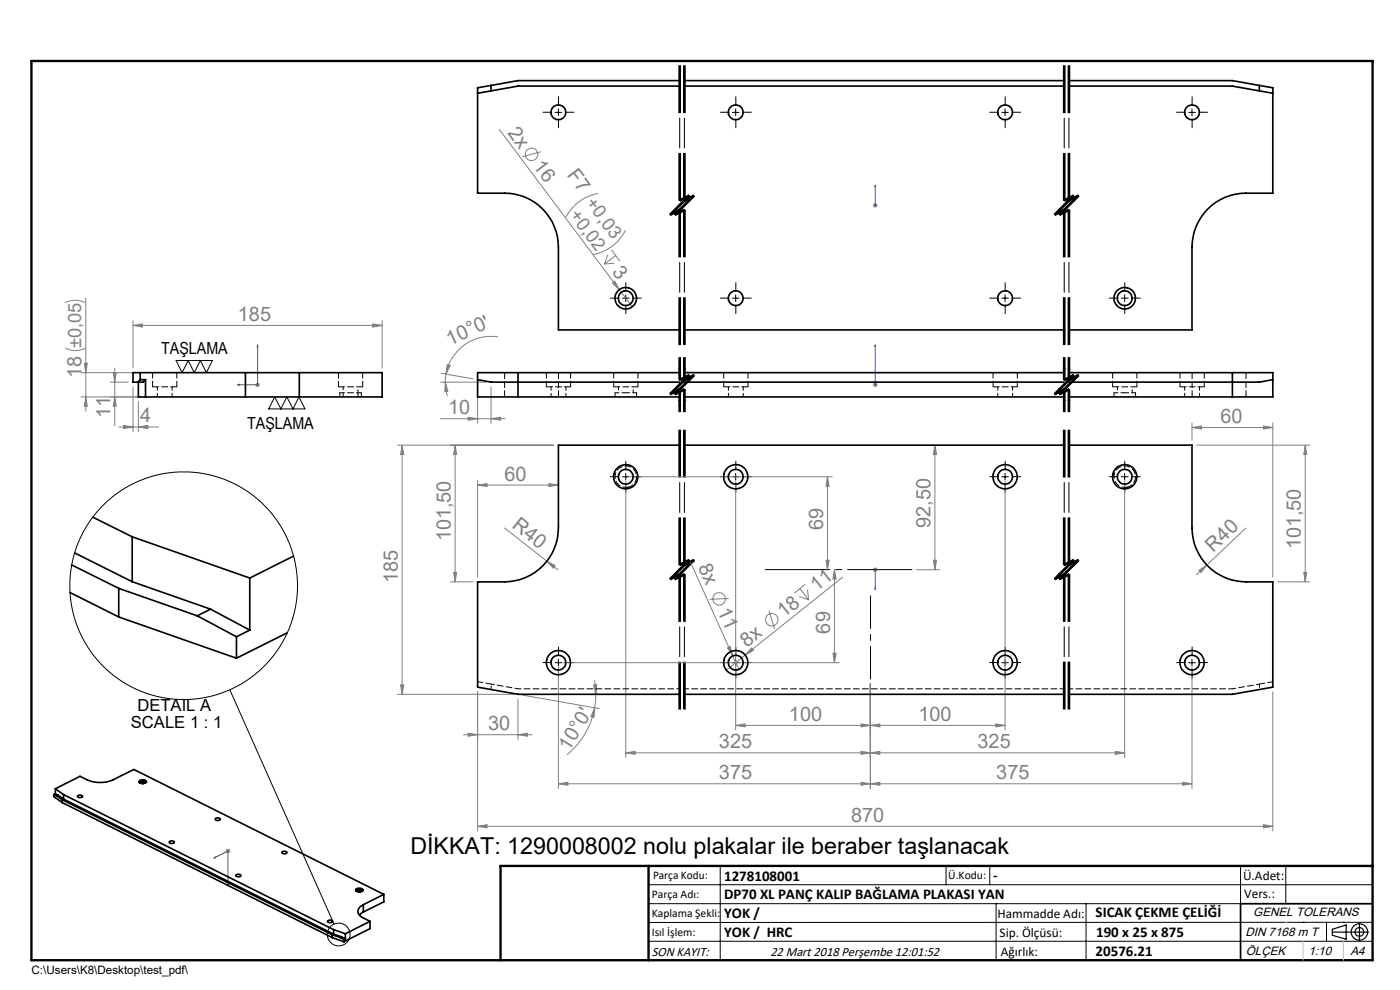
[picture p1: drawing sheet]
<svg xmlns="http://www.w3.org/2000/svg" width="297mm" height="210mm" viewBox="0 0 297 210" stroke-linecap="round" stroke-linejoin="round" font-family="sans-serif">
<g fill="none" stroke="#808080" stroke-width=".21">
<path d="M105.9 27.4l25.5 34M114.7 32.2l-3.9 1.1M126.9 41a9.6 9.6 0 0 0-6.9 5.2M129 54l-.8 2M129.7 53l1.8 2.4M130.3 55.8l-2.1 .2M130.6 54.2l-2.4 1.8M132.7 48.8a9.6 9.6 0 0 1-6.9 5.2M185.2 43.6h1M185.3 43.2l.7 .7M185.7 43v1.1M186 43.2l-.7 .7"/>
<path d="M13.8 73.9l.3 .1a4.7 4.7 0 0 0 4-.1M13.8 64.2l.3-.1a4.7 4.7 0 0 1 4 .1M17.2 79h11.5M17.9 77h.6l-.3 2zM18.2 63.2v24M24 79h.7l-.4 2.1zM24.3 78.1v12.2M28.2 69l2-.3v.7zM28.2 68v10.1M28.2 69h52.9M79.1 68.7l2 .3-2 .4zM81.1 68v10.1"/>
<path d="M93.6 79.2l6.7 1.2M94.6 79.4l-.1 1.7M94.9 77.4l.6 .1-.9 1.9zM105.7 71.5a9.7 9.7 0 0 0-11.1 7.9M129.9 60l.5-.4 1 1.8zM131.4 61.4l2.7 3.7M17.2 84.2h12.7M18.2 84.2l.3 2h-.6zM23.4 81.1h3.8M24.3 84.2l.4 2h-.7zM25.2 90.6h8.5M26.2 90.2l2 .4-2 .3z"/>
<path d="M28.2 82v9.6M29.4 90.6l2-.4v.7zM29.4 85.2v6.4M54.2 81.6h.9M54.3 81.3l.7 .7M54.6 81.1v1M55 81.3l-.7 .7M84.3 94.4h33.2M85.3 94.4v52.9M85.3 94.4l.4 2h-.7zM93.5 88.8h13.7M93.5 81.1h9.7"/>
<path d="M94.5 81.1l.5 1.9-.6 .1zM94.5 81.1l.1 1.4 .3 1.5M96.6 94.4v29M96.6 94.4l.3 2h-.7zM99.3 88.5l2 .3-2 .3zM101.3 81.6v8.2M104.2 88.8l2-.3v.6zM104.2 82v7.8M185.2 81.6h1M185.3 81.3l.7 .7M185.7 81.1v1M186 81.3l-.7 .7"/>
<path d="M198.3 94.4l.4 2h-.7zM198.3 94.4v26.5M252.9 90.7l2-.3v.6zM252.9 89.7v3.7M252.9 90.7h17.1M253.9 94.4h24M268 90.4l2 .3-2 .3zM270 89.7v32.7M276.9 94.4v29M276.9 94.4l.3 2h-.6zM101.3 102.9l2-.3v.6zM101.3 101.9v20.5"/>
<path d="M101.3 102.9h17.2M107 112l9 7.1M116 119.1l1.8 .9-.4 .5zM116 119.1l2.4 1.8M116.5 102.6l2 .3-2 .3zM132.8 102.1v58.6M133.7 101.1h42.9M146.5 119.3l8.9 19.8M156.1 102.1v52.8M175.2 118.8h.7l-.4 2.1zM175.5 101.1v19.8M175.5 101.1l.4 2h-.7z"/>
<path d="M198 118.8h.7l-.4 2.1zM213.2 102.1v52.8M238.6 102.1v58.6M256 119.9l-2.2 2M264.3 112l-8.3 7.9M95.6 123.4h4.7M96.2 121.4h.7l-.3 2zM154.3 137.4l.6-.2 .5 1.9zM154.6 127l-4.1 .1M155.4 139.1l1.3 2.9M158.1 139l-4 3.2M159.5 137.4l.3 .6-1.7 1z"/>
<path d="M163.1 129.5l1.2 3.9M169.5 126.5l2.1 .7M169.7 124.9l1.9 2.3M170.9 123.9l-2.4 1.9M171.3 125.1l.3 2.1M176.7 138.6h.7l-.4 2zM177 120.9v19.7M177 120.9l.4 1.9h-.7zM178.8 122.4l-20.7 16.6M185.2 120.9h1M185.3 120.5l.7 .7M185.7 120.4v.9"/>
<path d="M186 120.5l-.7 .7M194.5 120.9h4.9M254.4 121l1.6-1.1-1.2 1.6zM271 123.4h6.9M276.6 121.4h.6l-.3 2zM84.3 147.3h24.6M85 145.3h.7l-.4 2zM98.3 155.8h14.6M99.3 155.5l2 .3-2 .4zM101.3 146.7v29.6M109.9 155.8l2-.3v.7zM109.9 148.3v8.5"/>
<path d="M110.9 147.5l16.2 2.8M118.5 141.6v25.7M119.5 140.6h58.5M125.9 145.3h.7l-.2 2zM126.1 144.3l.3 3M126.2 150.1l-.2 2-.6-.1zM126.2 150.1a16.5 16.5 0 0 1-5.9 10M126.4 147.3l-.2 2.8M132.8 159.7l2-.3v.6zM132.8 159.7h105.8M156.1 153.9l2-.3v.6zM156.1 153.9h57.1"/>
<path d="M182.7 153.6l1.9 .3-1.9 .3zM182.7 159.4l1.9 .3-1.9 .3zM184.6 153.9l2.1-.3v.6zM184.6 159.7l2.1-.3v.6zM184.6 145.1v22.2M184.6 145.1v15.6M211.2 153.6l2 .3-2 .3zM236.6 159.4l2 .3-2 .3zM252.9 141.6v25.7M270 146.7v29.6M101.3 175.3l2-.4v.7zM101.3 175.3h168.7"/>
<path d="M118.5 166.3l2-.4v.7zM118.5 166.3h134.4M182.7 165.9l1.9 .4-1.9 .3zM184.6 166.3l2.1-.4v.7zM250.9 165.9l2 .4-2 .3zM268 174.9l2 .4-2 .3zM47.9 180.5h1M48 180.2l.7 .7M48.4 180v1M48.7 180.2l-.7 .7"/>
<circle cx="112.8" cy="32.7" r="1.32"/>
<circle cx="152.6" cy="127" r="1.32"/>
<circle cx="163.7" cy="131.4" r="1.32"/>
</g>
<g fill="none" stroke="#000" stroke-width=".21">
<path d="M144 13.9v10M144.2 13.9v10M144.4 13.9v10M145 13.9v10M145.2 13.9v10M145.4 13.9v10M225.6 13.9v10M225.8 13.9v10M225.9 13.9v10M226.6 13.9v10M226.8 13.9v10M226.9 13.9v10"/>
<path d="M117.8 23.8h1.4M118.5 23.1v1.4M144 32.5v10M144.2 32.5v10l2-1-4 4 2-1v10M144.4 32.5v10zM145 32.5v10M145.2 32.5v10l2-1-4 4 2-1v10M145.4 32.5v10M155.4 23.8h1.4M156.1 23.1v1.4M212.5 23.8h1.4M213.2 23.1v1.4"/>
<path d="M225.6 32.5v10M225.8 32.5v10l2-1-4 4 2-1v10M225.9 32.5v10M226.6 32.5v10M226.8 32.5v10l2-1-4 4 2-1v10M226.9 32.5v10M252.2 23.8h1.4M252.9 23.1v1.4M144 44.5v10M144.1 44.4l-2 1M144.4 44.5v10M145 44.5v10"/>
<path d="M145.1 44.4l-2 1M145.3 44.7l-2 1M145.4 44.5v10M146.1 41.4l-4 4M146.1 41.4l-2 1M146.3 41.7l-2 1M146.3 41.7l-4 4 2-1M147.1 41.4l-4 4M147.1 41.4l-2 1M147.3 41.7l-2 1M147.3 41.7l-4 4M225.6 44.5v10"/>
<path d="M225.7 44.4l-2 1M225.8 44.7l-2 1M225.9 44.5v10M226.6 44.5v10M226.7 44.4l-2 1M226.9 44.5v10M227.6 41.4l-4 4M227.7 41.4l-2 1M227.8 41.7l-2 1M227.9 41.7l-4 4M228.6 41.4l-4 4M228.7 41.4l-2 1"/>
<path d="M228.8 41.7l-2 1M228.9 41.7l-4 4 1.9-1M37.4 76.5h7.6l-1.2 2.5-1.3-2.5-1.3 2.5-1.3-2.5-1.3 2.5zM132 63.2h1.5M132.8 62.5v1.5M144 63.1v10M144 75.9v4.7M144.2 63.1v10M144.2 75.9v4.7l2-1-4 4 2-1v4.7M144.4 78.2v2.4zM144.4 63.1v10M144.4 75.9v2.3"/>
<path d="M145 63.1v10M145 75.9v4.7M145.2 63.1v10M145.2 75.9v4.7l2-1-4 4 2-1v4.7M145.4 63.1v10M145.4 75.9v4.7M146.1 79.5l-4 4M146.1 79.4l-2 1M146.3 79.8l-2 1M146.3 79.7l-4 4 2-.9M147.1 79.5l-4 4M147.1 79.4l-2 1"/>
<path d="M147.3 79.8l-2 1M147.3 79.7l-4 4M155.4 63.2h1.4M156.1 62.5v1.5M212.5 63.2h1.4M213.2 62.5v1.5M225.6 63.1v10M225.6 75.9v4.7M225.8 63.1v10M225.8 75.9v4.7l2-1-4 4 2-1v4.7M225.9 63.1v10M225.9 75.9v4.7"/>
<path d="M226.6 63.1v10M226.6 75.9v4.7M226.8 63.1v10M226.8 75.9v4.7l2-1-4 4 2-1v4.7M226.9 63.1v10M226.9 75.9v4.7M227.6 79.5l-4 4M227.7 79.4l-2 1M227.8 79.8l-2 1M227.9 79.7l-4 4M228.6 79.5l-4 4M228.7 79.4l-2 1"/>
<path d="M228.8 79.8l-2 1M228.9 79.7l-4 4 1.9-.9M237.9 63.2h1.4M238.6 62.5v1.5M58.3 84.2l1.3 2.5 1.3-2.5 1.3 2.5 1.2-2.5 1.3 2.5h-7.7zM144 82.6v4.7M144 91.2v10M144.1 82.4l-2 1M144.2 91.2v10M144.4 82.6v4.7M144.4 91.2v10M145 82.6v4.7"/>
<path d="M145 91.2v10M145.1 82.4l-2 1M145.2 91.2v10M145.3 82.8l-2 1M145.4 82.6v4.7M145.4 91.2v10M225.6 82.6v4.7M225.6 91.2v10M225.7 82.4l-2 1M225.8 91.2v10M225.8 82.8l-2 1M225.9 82.6v4.7"/>
<path d="M225.9 91.2v10M226.6 82.6v4.7M226.6 91.2v10M226.7 82.4l-2 1M226.8 91.2v10M226.9 82.6v4.7M226.9 91.2v10M132 101.1h1.5M132.8 100.4v1.4M144 109.8v10M144.2 109.8v10l2-1-4 4 2-1v10M144.4 109.8v10z"/>
<path d="M145 109.8v10M145.2 109.8v10l2-1-4 4 2-1v10M145.4 109.8v10M146.1 118.7l-4 4M146.1 118.7l-2 1M146.3 119l-2 1M146.3 119l-4 4M147.1 118.7l-4 4M147.1 118.7l-2 1M147.3 119l-2 1M147.3 119l-4 4M155.4 101.1h1.4"/>
<path d="M156.1 100.4v1.4M212.5 101.1h1.4M213.2 100.4v1.4M225.6 109.8v10M225.8 109.8v10l2-1-4 4 2-1v10M225.9 109.8v10M226.6 109.8v10M226.8 109.8v10l2-1-4 4 2-1v10M226.9 109.8v10M227.6 118.7l-4 4M227.7 118.7l-2 1M227.8 119l-2 1"/>
<path d="M227.9 119l-4 4M228.6 118.7l-4 4M228.7 118.7l-2 1M228.8 119l-2 1M228.9 119l-4 4M237.9 101.1h1.4M238.6 100.4v1.4M118.5 139.8v1.5M144 121.8v10M144.1 121.7l-2 1M144.3 122l-2 1M144.4 121.8v10"/>
<path d="M145 121.8v10M145.1 121.7l-2 1M145.3 122l-2 1M145.4 121.8v10M156.1 139.8v1.5M213.2 139.8v1.5M225.6 121.8v10M225.7 121.7l-2 1M225.8 122l-2 1M225.9 121.8v10M226.6 121.8v10M226.7 121.7l-2 1"/>
<path d="M226.8 122l-2 1M226.9 121.8v10M252.9 139.8v1.5M48.8 146.3l22.1 49.7M117.8 140.6h1.4M144 140.4v10M144.2 140.4v10M144.4 140.4v10M145 140.4v10M145.2 140.4v10M145.4 140.4v10M155.4 140.6h1.4"/>
<path d="M212.5 140.6h1.4M225.6 140.4v10M225.8 140.4v10M225.9 140.4v10M226.6 140.4v10M226.8 140.4v10M226.9 140.4v10M252.2 140.6h1.4M137.6 187.7h153.6M137.6 191.7h153.6M137.6 199.7h153.6M152.8 183.7v20"/>
<path d="M200.7 183.7v4M210 183.7v4M211.3 191.7v12M230.4 191.7v12M263.2 183.7v20M272.8 183.7v8M276.4 195.6h.1M281.4 195.6v4.1M285 195.6h.1M291.2 195.6l-153.6 .1"/>
<circle cx="71.8" cy="198.2" r="2.41"/>
</g>
<g fill="none" stroke="#000" stroke-width=".25">
<path d="M282.6 197.7h7.8M282.6 197.1l3-.9v3l-3-.8zM288.4 195.8v3.8M106.2 203.7h185"/>
<circle cx="288.4" cy="197.7" r="1.74"/>
<circle cx="288.4" cy="197.7" r=".93"/>
</g>
<g fill="none" stroke="#00f" stroke-width=".21">
<path d="M185.7 39.3v.4v-.4M185.7 39.3v4.3M185.7 43.5v.2zM185.7 43.6h.1M54.6 73.2l.2 .4h-.3zM54.6 73.2v8.4h-4.2M185.7 73.2v.4v-.4M185.7 73.2v8.4M50.4 81.6l.4-.1v.2zM185.7 81.5v.2zM185.7 81.6h.1M185.7 120.9h.1"/>
<path d="M185.7 120.9v4.2M185.7 125.1v-.4v.4M185.7 120.7v.3zM45.4 182l.3-.2v.2zM45.4 182l3-1.5v7.3M48.3 187.5h.2l-.1 .3z"/>
</g>
<g fill="none" stroke="#000" stroke-width=".21" stroke-dasharray="15.2 1.3 1.3 1.3">
<path d="M117 23.8h-1.8M118.5 22.4v-1.9M118.5 25.2v1.9M119.9 23.8h1.9M154.7 23.8h-1.9M156.1 22.4v-1.9M156.1 25.2v1.9M157.5 23.8h1.9M211.8 23.8h-1.8M213.2 22.4v-1.9M213.2 25.2v1.9M214.7 23.8h1.8"/>
<path d="M251.5 23.8h-1.9M252.9 22.4v-1.9M252.9 25.2v1.9M254.3 23.8h1.9M131.3 63.2h-1.8M132.8 61.8v-1.8M132.8 64.7v1.8M134.2 63.2h1.8M154.7 63.2h-1.9M156.1 61.8v-1.8M156.1 64.7v1.8M157.5 63.2h1.9"/>
<path d="M211.8 63.2h-1.8M213.2 61.8v-1.8M213.2 64.7v1.8M214.7 63.2h1.8M237.2 63.2h-1.9M238.6 61.8v-1.8M238.6 64.7v1.8M240 63.2h1.9M132.8 99.7v-1.9M156.1 99.7v-1.9M213.2 99.7v-1.9M238.6 99.7v-1.9"/>
<path d="M131.3 101.1h-1.8M132.8 102.5v1.9M134.2 101.1h1.8M154.7 101.1h-1.9M156.1 102.5v1.9M157.5 101.1h1.9M211.8 101.1h-1.8M213.2 102.5v1.9M214.7 101.1h1.8M237.2 101.1h-1.9M238.6 102.5v1.9M240 101.1h1.9"/>
<path d="M118.5 139.1v-1.8M156.1 139.1v-1.8M213.2 139.1v-1.8M252.9 139.1v-1.8M117 140.5h-1.8M118.5 142v1.8M119.9 140.5h1.9M154.7 140.5h-1.9M156.1 142v1.8M157.5 140.5h1.9M211.8 140.5h-1.8M213.2 142v1.8"/>
<path d="M214.7 140.5h1.8M251.5 140.5h-1.9M252.9 142v1.8M254.3 140.5h1.9"/>
</g>
<path d="M184.7 144v-17.6" fill="none" stroke="#000" stroke-width=".21" stroke-dasharray="15.2 1.3 1.3 1.3" stroke-dashoffset="8.3"/>
<path d="M162.4 120.8h31.1" fill="none" stroke="#000" stroke-width=".21" stroke-dasharray="15.2 1.3 1.3 1.3" stroke-dashoffset="1.6"/>
<g fill="none" stroke="#000" stroke-width=".21" stroke-dasharray="6.3 1.3 1.3 1.3" stroke-dashoffset="-1">
<path d="M144.2 13.9v28.6M145.2 13.9v28.6M225.8 13.9v28.6M226.8 13.9v28.6M144.2 44.5v28.6M145.2 44.5v28.6M225.8 44.5v28.6M226.8 44.5v28.6M144.2 91.2v28.6M145.2 91.2v28.6M225.8 91.2v28.6M226.8 91.2v28.6"/>
<path d="M144.2 121.8v28.6M145.2 121.8v28.6M225.8 121.8v28.6M226.8 121.8v28.6"/>
</g>
<g fill="none" stroke="#000" stroke-width=".21" stroke-dasharray="6.3 1.3 1.3 1.3">
<path d="M142.2 45.5l2-1M143.2 45.5l2-1M144.2 42.5l2-1M144.2 43.5l-2 2M145.2 42.5l2-1M145.2 43.5l-2 2M146.2 41.5l-2 2M147.2 41.5l-2 2M223.8 45.5l2-1M224.8 45.5l2-1M225.8 42.5l2-1M225.8 43.5l-2 2"/>
<path d="M226.8 42.5l2-1M226.8 43.5l-2 2M227.8 41.5l-2 2M228.8 41.5l-2 2M146.2 79.6l-2 2M147.2 79.6l-2 2M227.8 79.6l-2 2M228.8 79.6l-2 2M142.2 83.6l2-1M143.2 83.6l2-1M144.2 80.6l2-1M144.2 81.6l-2 2"/>
<path d="M145.2 80.6l2-1M145.2 81.6l-2 2M223.8 83.6l2-1M224.8 83.6l2-1M225.8 80.6l2-1M225.8 81.6l-2 2M226.8 80.6l2-1M226.8 81.6l-2 2M144.2 119.8l2-1M145.2 119.8l2-1M146.2 118.8l-2 2M147.2 118.8l-2 2"/>
<path d="M225.8 119.8l2-1M226.8 119.8l2-1M227.8 118.8l-2 2M228.8 118.8l-2 2M142.2 122.8l2-1M143.2 122.8l2-1M144.2 120.8l-2 2M145.2 120.8l-2 2M223.8 122.8l2-1M224.8 122.8l2-1M225.8 120.8l-2 2M226.8 120.8l-2 2"/>
</g>
<path d="M144.2 75.9v4.7M145.2 75.9v4.7M225.8 75.9v4.7M226.8 75.9v4.7M144.2 82.6v4.7M145.2 82.6v4.7M225.8 82.6v4.7M226.8 82.6v4.7" fill="none" stroke="#000" stroke-width=".21" stroke-dasharray="6.3 1.3 1.3 1.3" stroke-dashoffset="5.9"/>
<path d="M291.2 191.7h-28v12" fill="none" stroke="#000" stroke-width=".35"/>
<path d="M6.7 12.9h284.5v190.8h-284.5zM137.6 183.7v20M291.2 183.7h-185v20" fill="none" stroke="#000" stroke-width=".5"/>
<path d="M276.4 199.7v4M285 199.7v4" fill="none" stroke="#c0c0c0" stroke-width=".21"/>
<path d="M272.8 195.6h.1" fill="none" stroke="#c0c0c0" stroke-width=".25"/>
<g fill="#00f">
<path d="M185.7 81.5v.2zM185.7 73.2v.4z"/>
<path d="M45.4 182l.3-.2v.2zM48.3 187.5h.2l-.1 .3zM185.7 124.7v.4zM185.7 120.7v.3z"/>
<path d="M185.7 39.3v.4zM185.7 43.5v.2z"/>
<path d="M50.4 81.6l.4 .1v-.2zM54.6 73.2l-.1 .4h.3z"/>
</g>
<g fill="#808080">
<path d="M154.3 137.4l.6-.2 .5 1.9z"/>
<path d="M129.9 60l.5-.4 1 1.8z"/>
<path d="M159.5 137.4l.3 .6-1.7 1z"/>
<path d="M254.4 121l1.6-1.1-1.2 1.6z"/>
<path d="M116 119.1l1.8 .9-.4 .5z"/>
<path d="M182.7 153.6l1.9 .3-1.9 .3zM156.1 153.9l2-.3v.6zM182.7 159.4l1.9 .3-1.9 .3zM132.8 159.7l2-.3v.6z"/>
<path d="M99.3 88.5l2 .3-2 .3zM104.2 88.8l2-.3v.6zM118.5 166.3l2-.4v.7zM182.7 165.9l1.9 .4-1.9 .3zM184.6 153.9l2.1-.3v.6zM211.2 153.6l2 .3-2 .3zM184.6 159.7l2.1-.3v.6zM236.6 159.4l2 .3-2 .3zM184.6 166.3l2.1-.4v.7zM250.9 165.9l2 .4-2 .3zM101.3 102.9l2-.3v.6zM116.5 102.6l2 .3-2 .3zM252.9 90.7l2-.3v.6zM268 90.4l2 .3-2 .3zM101.3 175.3l2-.4v.7zM268 174.9l2 .4-2 .3zM99.3 155.5l2 .3-2 .4zM109.9 155.8l2-.3v.7z"/>
<path d="M79.1 68.7l2 .3-2 .4zM28.2 69l2-.3v.7z"/>
<path d="M94.9 77.4l.6 .1-.9 1.9zM94.5 81.1l.5 1.9-.6 .1z"/>
<path d="M126.2 150.1l-.2 2-.6-.1zM125.9 145.3h.7l-.2 2z"/>
<path d="M24.3 84.2l.4 2h-.7zM24 79h.7l-.4 2.1z"/>
<path d="M18.2 84.2l.3 2h-.6zM17.9 77h.6l-.3 2zM175.2 118.8h.7l-.4 2.1zM175.5 101.1l.4 2h-.7z"/>
<path d="M198 118.8h.7l-.4 2.1zM198.3 94.4l.4 2h-.7z"/>
<path d="M96.6 94.4l.3 2h-.7zM96.2 121.4h.7l-.3 2zM276.9 94.4l.3 2h-.6zM276.6 121.4h.6l-.3 2zM177 120.9l.4 1.9h-.7zM176.7 138.6h.7l-.4 2zM85.3 94.4l.4 2h-.7zM85 145.3h.7l-.4 2z"/>
<path d="M26.2 90.2l2 .4-2 .3zM29.4 90.6l2-.4v.7z"/>
</g>
<g fill="none" stroke="#000" stroke-width=".35">
<path d="M104.2 18.1l-2.9 .5v22.4h5.7a11.4 11.4 0 0 1 11.5 11.4v17.6h25.7M104.2 18.1v1.2M144.2 18.3h-34.3l-8.6 1.5M144.2 17.1h-34.3l-5.7 1M145.2 18.3h80.5M145.2 17.1h80.5M226.8 18.3h34.6l8.6 1.5M226.8 17.1h34.6l5.8 1M267.2 18.1l2.8 .5v22.4h-5.7a11.4 11.4 0 0 0-11.4 11.4v17.6h-26.1M267.2 18.1v1.2M29.7 79v1.5M52.1 79h11.4"/>
<path d="M52.1 79h-23.9v2.1h2.2l.5-.6M52.1 79v5.2M63.5 79h17.6v5.2h-17.6M63.5 79v5.2M109.9 79v5.2M144.2 79h-42.9v5.2h42.9M145.2 79h80.5M145.2 70h80.5M226.8 79h43.2v5.2h-43.2M261.4 79v5.2M29.4 81.1v3.1h22.7M29.7 80.5h1.2"/>
<path d="M29.7 80.5l-.5 .6M30.9 80.5v3.7M52.1 84.2h11.4M101.3 80.5l2.9 .6h40M144.2 94.4h-25.7v17.6a11.4 11.4 0 0 1-11.5 11.4h-5.7v22.4l8.6 1.5h34.3M145.2 81.1h80.5M145.2 84.2h80.5M145.2 94.4h80.5M226.8 94.4h26.1v17.6a11.4 11.4 0 0 0 11.4 11.4h5.7v22.4l-8.6 1.5h-34.6M270 80.5l-2.8 .6h-40.4M15.2 119.8l10 5M15.8 117.3l12.2 6.1"/>
<path d="M19.7 109.7l8.3 4.2M28 113.9l25 8.7M28 113.9v9.5M62.3 118l-9.3 4.6M14.9 125.7l10.3 5.2M25.2 130.9l25 8.7M25.2 124.8v6.1M25.2 124.8l16.6 5.8M28 123.4l16.7 5.8M41.8 130.6l8.4 4.5M44.7 129.2l8.3 4.5M44.7 129.2l-2.9 1.4"/>
<path d="M50.2 135.1v4.5M53 122.6v11.1M53 133.7l-2.8 1.4M61 134.2l-10.8 5.4M145.2 147.3h80.5M11.5 168.5v.5l1.7 1.2M11.5 168.5l.5 .3M11.7 167.3l5.3-2.6 1.4 .7a6.9 6.9 0 0 0 5.7 0l4.3-2.2 53 26.5M11.7 167.3l1.8 1.2M11.7 168.4l.6 .3M11.7 167.3v1.1M11.7 168.4l-.2 .1"/>
<path d="M12 168.8l1.2 .8M12.3 168.7l-.3 .1M12.3 168.7l1.2 .8M13.2 169.6l57.3 28.7M13.2 169.6v.6M13.2 170.2l57.3 28.7M13.5 168.5l57.3 28.7M13.5 169.5l57.3 28.6M13.5 168.5v1M16.4 168.9l.3-.2a.44 .44 0 0 1 .5-.1 .44 .44 0 0 1 .3 .5l-.4 .1a.47 .47 0 0 1-.7-.3zM29.5 165.9a1.16 1.16 0 0 1 1.5 0M29.7 165.6l.3-.2a.85 .85 0 0 1 1.1 .5l-.2 .1a1.01 1.01 0 0 1-1.4-.2z"/>
<path d="M29.7 166.1a.63 .63 0 0 1 1.1 0M30.1 166.2h.4M35.9 178.5l.3-.1a.44 .44 0 0 1 .5-.1 .44 .44 0 0 1 .2 .5l-.2 .1a.44 .44 0 0 1-.5 .1 .44 .44 0 0 1-.3-.5zM45.6 173.7l.3-.2a.46 .46 0 0 1 .5-.1 .46 .46 0 0 1 .3 .5l-.2 .1a.55 .55 0 0 1-.9-.3zM50 185.7l.3-.2a.43 .43 0 0 1 .5-.1 .43 .43 0 0 1 .2 .5l-.3 .1a.53 .53 0 0 1-.7-.3zM59.8 180.8l.4-.2a.41 .41 0 0 1 .4 0 .41 .41 0 0 1 .2 .4l-.2 .1a.55 .55 0 0 1-.8-.3zM69.5 195.3l.4-.1a.38 .38 0 0 1 .4 0 .38 .38 0 0 1 .2 .4l-.2 .1a.46 .46 0 0 1-.5 .1 .46 .46 0 0 1-.3-.5zM70.5 198.9l2.5 .9M70.5 198.3v.6M70.5 198.3l1.6 .6M70.8 197.2l2.5 .9M70.8 198.1l1.6 .6"/>
<path d="M70.8 197.2v.9M72.1 198.9l.9 .4M72.4 198.7l.9 .5M72.4 198.7l-.3 .2M73 199.3v.5M73.3 198.1v1.1M73.3 199.2l-.3 .1M75.5 188.9l.6-.2h.6l.3 .2M75.5 188.6l.6-.2a.57 .57 0 0 1 .6 0 .57 .57 0 0 1 .3 .5 .94 .94 0 0 1-1.5-.2zM75.7 189.1a.63 .63 0 0 1 1.1 0M76 189.2h.4M77.1 191.9a1.44 1.44 0 0 0-1.2 1.4 1.44 1.44 0 0 0 1.2 1.4l1.4 .7"/>
<path d="M77.1 193.5l-.9 .6M77.1 191.9v1.6M78.5 195.4l-5.2 2.7M78.5 195.4v1.6l-5.5 2.8M81.4 189.7l-4.3 2.2M81.4 189.7v1.6l-4.3 2.2"/>
<circle cx="118.5" cy="23.8" r="1.56"/>
<circle cx="156.1" cy="23.8" r="1.57"/>
<circle cx="213.2" cy="23.8" r="1.57"/>
<circle cx="252.9" cy="23.8" r="1.57"/>
<circle cx="132.7" cy="63.2" r="2.28"/>
<circle cx="132.7" cy="63.3" r="1.58"/>
<circle cx="156.1" cy="63.3" r="1.58"/>
<circle cx="213.2" cy="63.3" r="1.58"/>
<circle cx="238.6" cy="63.3" r="2.29"/>
<circle cx="238.6" cy="63.2" r="1.57"/>
<circle cx="132.7" cy="101.1" r="2.57"/>
<circle cx="132.7" cy="101.1" r="1.57"/>
<circle cx="156.1" cy="101.1" r="1.58"/>
<circle cx="156.1" cy="101.1" r="2.57"/>
<circle cx="213.2" cy="101.1" r="1.58"/>
<circle cx="213.2" cy="101.1" r="2.57"/>
<circle cx="238.6" cy="101.1" r="1.58"/>
<circle cx="238.6" cy="101.1" r="2.57"/>
<circle cx="118.5" cy="140.6" r="1.57"/>
<circle cx="118.5" cy="140.6" r="2.56"/>
<circle cx="156.1" cy="140.6" r="1.58"/>
<circle cx="156.1" cy="140.6" r="2.57"/>
<circle cx="213.2" cy="140.6" r="1.58"/>
<circle cx="213.2" cy="140.6" r="2.57"/>
<circle cx="252.9" cy="140.6" r="1.58"/>
<circle cx="252.9" cy="140.6" r="2.57"/>
</g>
<g fill="none" stroke="#000" stroke-width=".21" stroke-dasharray="1.3 .6">
<path d="M107 79v5.2M252.9 79v5.2M32.4 82.1h5.1M63.5 84.2v-5.2M71.8 82.1h5.1M115.9 82.1h5.1M118.5 84.2v-5.2M130.2 82.1h5.1M153.5 82.1h5.2M210.7 82.1h5.1M236 82.1h5.2M250.3 82.1h5.2"/>
<path d="M264.3 84.2v-5.2"/>
</g>
<g fill="none" stroke="#000" stroke-width=".21" stroke-dasharray="1.3 .6" stroke-dashoffset=".4">
<path d="M72.1 83.3v.9M72.8 83.3v.9M75.9 84.2v-.9M76.7 84.2v-.9M130.5 83.3v.9M132.8 83.3h-2.3M135 83.3h-2.2M135 84.2v-.9M236.3 83.3v.9M238.6 83.3h-2.3M240.9 83.3h-2.3M240.9 84.2v-.9"/>
<path d="M145.2 146.1h80.6M226.8 146.1h34.7"/>
</g>
<g fill="none" stroke="#000" stroke-width=".21" stroke-dasharray="1.3 .6" stroke-dashoffset=".1">
<path d="M32.4 79v3.1M71.8 79v3.1M115.9 79v3.1M130.2 79v3.1M153.5 79v3.1M210.7 79v3.1M236 79v3.1M250.3 79v3.1M37.5 82.1v-3.1M76.9 82.1v-3.1M121 82.1v-3.1M135.3 82.1v-3.1"/>
<path d="M158.7 82.1v-3.1M215.8 82.1v-3.1M241.2 82.1v-3.1M255.5 82.1v-3.1M133.3 103.3a2.29 2.29 0 0 1-2.8-2.7 2.29 2.29 0 0 1 3.7-1.3 2.29 2.29 0 0 1-.5 3.9l-.4 .1M239.1 103.3a2.29 2.29 0 0 1-2.7-2.7 2.29 2.29 0 0 1 3.7-1.3 2.29 2.29 0 0 1-.5 3.9l-.5 .1M104.2 145.1l-2.9-.5M270 144.6l-2.8 .5"/>
</g>
<path d="M33.4 82.1v2.1M36.5 84.2v-2.1M116.9 82.1v2.1M120 84.2v-2.1M154.5 82.1v2.1M157.7 84.2v-2.1M211.7 82.1v2.1M214.8 84.2v-2.1M251.3 82.1v2.1M254.5 84.2v-2.1" fill="none" stroke="#000" stroke-width=".21" stroke-dasharray="1.3 .6" stroke-dashoffset=".5"/>
<path d="M72.8 82.1v1.2M75.9 83.3v-1.2M131.2 82.1v1.2M134.3 83.3v-1.2M237 82.1v1.2M240.2 83.3v-1.2M104.2 145.1l5.7 1M104.2 146.2v-1.1M109.9 146.1h34.3M261.5 146.1l5.7-1M267.2 145.1v1.1" fill="none" stroke="#000" stroke-width=".21" stroke-dasharray="1.3 .6" stroke-dashoffset=".6"/>
<path d="M76.7 83.3h-4.6" fill="none" stroke="#000" stroke-width=".21" stroke-dasharray="1.3 .6" stroke-dashoffset=".3"/>
<circle cx="39" cy="124.2" r="24.2" fill="none" stroke="#000" stroke-width=".21"/>
<text font-size="4.9" x="87.1" y="181.2">DİKKAT: 1290008002 nolu plakalar ile beraber taşlanacak</text>
<g font-size="4.2" fill="#808080">
<text x="107.6" y="28.1" transform="rotate(53 107.6 28.1)">2x</text>
<text x="112.9" y="35.3" transform="rotate(53 112.9 35.3)">16</text>
<text x="120.2" y="37.1" transform="rotate(53 120.2 37.1)">F7 +0,03</text>
<text x="129.8" y="57.8" transform="rotate(53 129.8 57.8)">3</text>
<text x="50.5" y="68.1">185</text>
<text x="95.4" y="73.3" transform="rotate(-24 95.4 73.3)">10°0'</text>
<text x="17.3" y="80.2" transform="rotate(-90 17.3 80.2)">18 ±0,05</text>
<text x="23.4" y="88.7" transform="rotate(-90 23.4 88.7)">11</text>
<text x="29.8" y="89.6">4</text>
<text x="95" y="87.9">10</text>
<text x="258.9" y="89.7">60</text>
<text x="107" y="101.9">60</text>
<text x="108.4" y="111.9" transform="rotate(38 108.4 111.9)">R40</text>
<text x="174.6" y="112.4" transform="rotate(-90 174.6 112.4)">69</text>
<text x="197.4" y="111.9" transform="rotate(-90 197.4 111.9)">92,50</text>
<text x="95.6" y="114.8" transform="rotate(-90 95.6 114.8)">101,50</text>
<text x="257.4" y="117.2" transform="rotate(-43 257.4 117.2)">R40</text>
<text x="276" y="116.5" transform="rotate(-90 276 116.5)">101,50</text>
<text x="84.4" y="123.7" transform="rotate(-90 84.4 123.7)">185</text>
<text x="148" y="120.3" transform="rotate(66 148 120.3)">8x</text>
<text x="173.3" y="125.6" transform="rotate(-39 173.3 125.6)">11</text>
<text x="152.2" y="129.6" transform="rotate(66 152.2 129.6)">11</text>
<text x="166.3" y="131.2" transform="rotate(-39 166.3 131.2)">18</text>
<text x="158.4" y="137.5" transform="rotate(-39 158.4 137.5)">8x</text>
<text x="176.1" y="134.4" transform="rotate(-90 176.1 134.4)">69</text>
<text x="103.5" y="154.9">30</text>
<text x="167.4" y="152.9">100</text>
<text x="194.8" y="152.9">100</text>
<text x="120.7" y="159.4" transform="rotate(-59 120.7 159.4)">10°0'</text>
<text x="152.5" y="158.7">325</text>
<text x="207.4" y="158.7">325</text>
<text x="152.5" y="165.3">375</text>
<text x="211.4" y="165.3">375</text>
<text x="180.5" y="174.3">870</text>
</g>
<text font-size="3.9" fill="#808080" x="120.7" y="45.6" transform="rotate(53 120.7 45.6)">+0,02</text>
<g font-size="3.5">
<text x="34.2" y="75">TAŞLAMA</text>
<text x="52.4" y="91">TAŞLAMA</text>
<text x="27.8" y="154.4">SCALE 1 : 1</text>
<text x="29.1" y="150.9">DETAIL A</text>
</g>
<g font-size="3.2">
<text x="153.6" y="186.8">1278108001</text>
<text x="153.6" y="190.8">DP70 XL PANÇ KALIP BAĞLAMA PLAKASI YAN</text>
<text x="210.7" y="186.6">-</text>
<text x="153.6" y="194.8">YOK /</text>
<text x="232.4" y="194.5">SICAK ÇEKME ÇELİĞİ</text>
<text x="153.6" y="198.8">YOK / HRC</text>
<text x="232.4" y="202.8">20576.21</text>
<text x="232.5" y="198.8">190 x 25 x 875</text>
</g>
<g font-size="2.8">
<text x="263.7" y="186.7">Ü.Adet:</text>
<text x="263.9" y="190.5">Vers.:</text>
<text x="211.6" y="194.8">Hammadde Adı:</text>
<text x="138.3" y="202.8">SON KAYIT:</text>
<text x="163.4" y="202.8">22 Mart 2018 Perşembe 12:01:52</text>
<text x="212.1" y="198.7">Sip. Ölçüsü:</text>
<text x="212.3" y="202.7">Ağırlık:</text>
</g>
<g font-size="2.6">
<text x="265.9" y="194.4">GENEL TOLERANS</text>
<text x="264.2" y="198.5">DIN 7168 m T</text>
<text x="264.3" y="202.6">ÖLÇEK</text>
<text x="277.6" y="202.6">1:10</text>
<text x="286.5" y="202.6">A4</text>
</g>
<g font-size="2.5">
<text x="138.3" y="190.5">Parça Adı:</text>
<text x="138.5" y="186.5">Parça Kodu:</text>
<text x="201.2" y="186.5">Ü.Kodu:</text>
<text x="138.3" y="194.5">Kaplama Şekli:</text>
<text x="138.3" y="198.6">Isıl İşlem:</text>
<text x="6.7" y="206.7">C:\Users\K8\Desktop\test_pdf\</text>
</g>
</svg>
